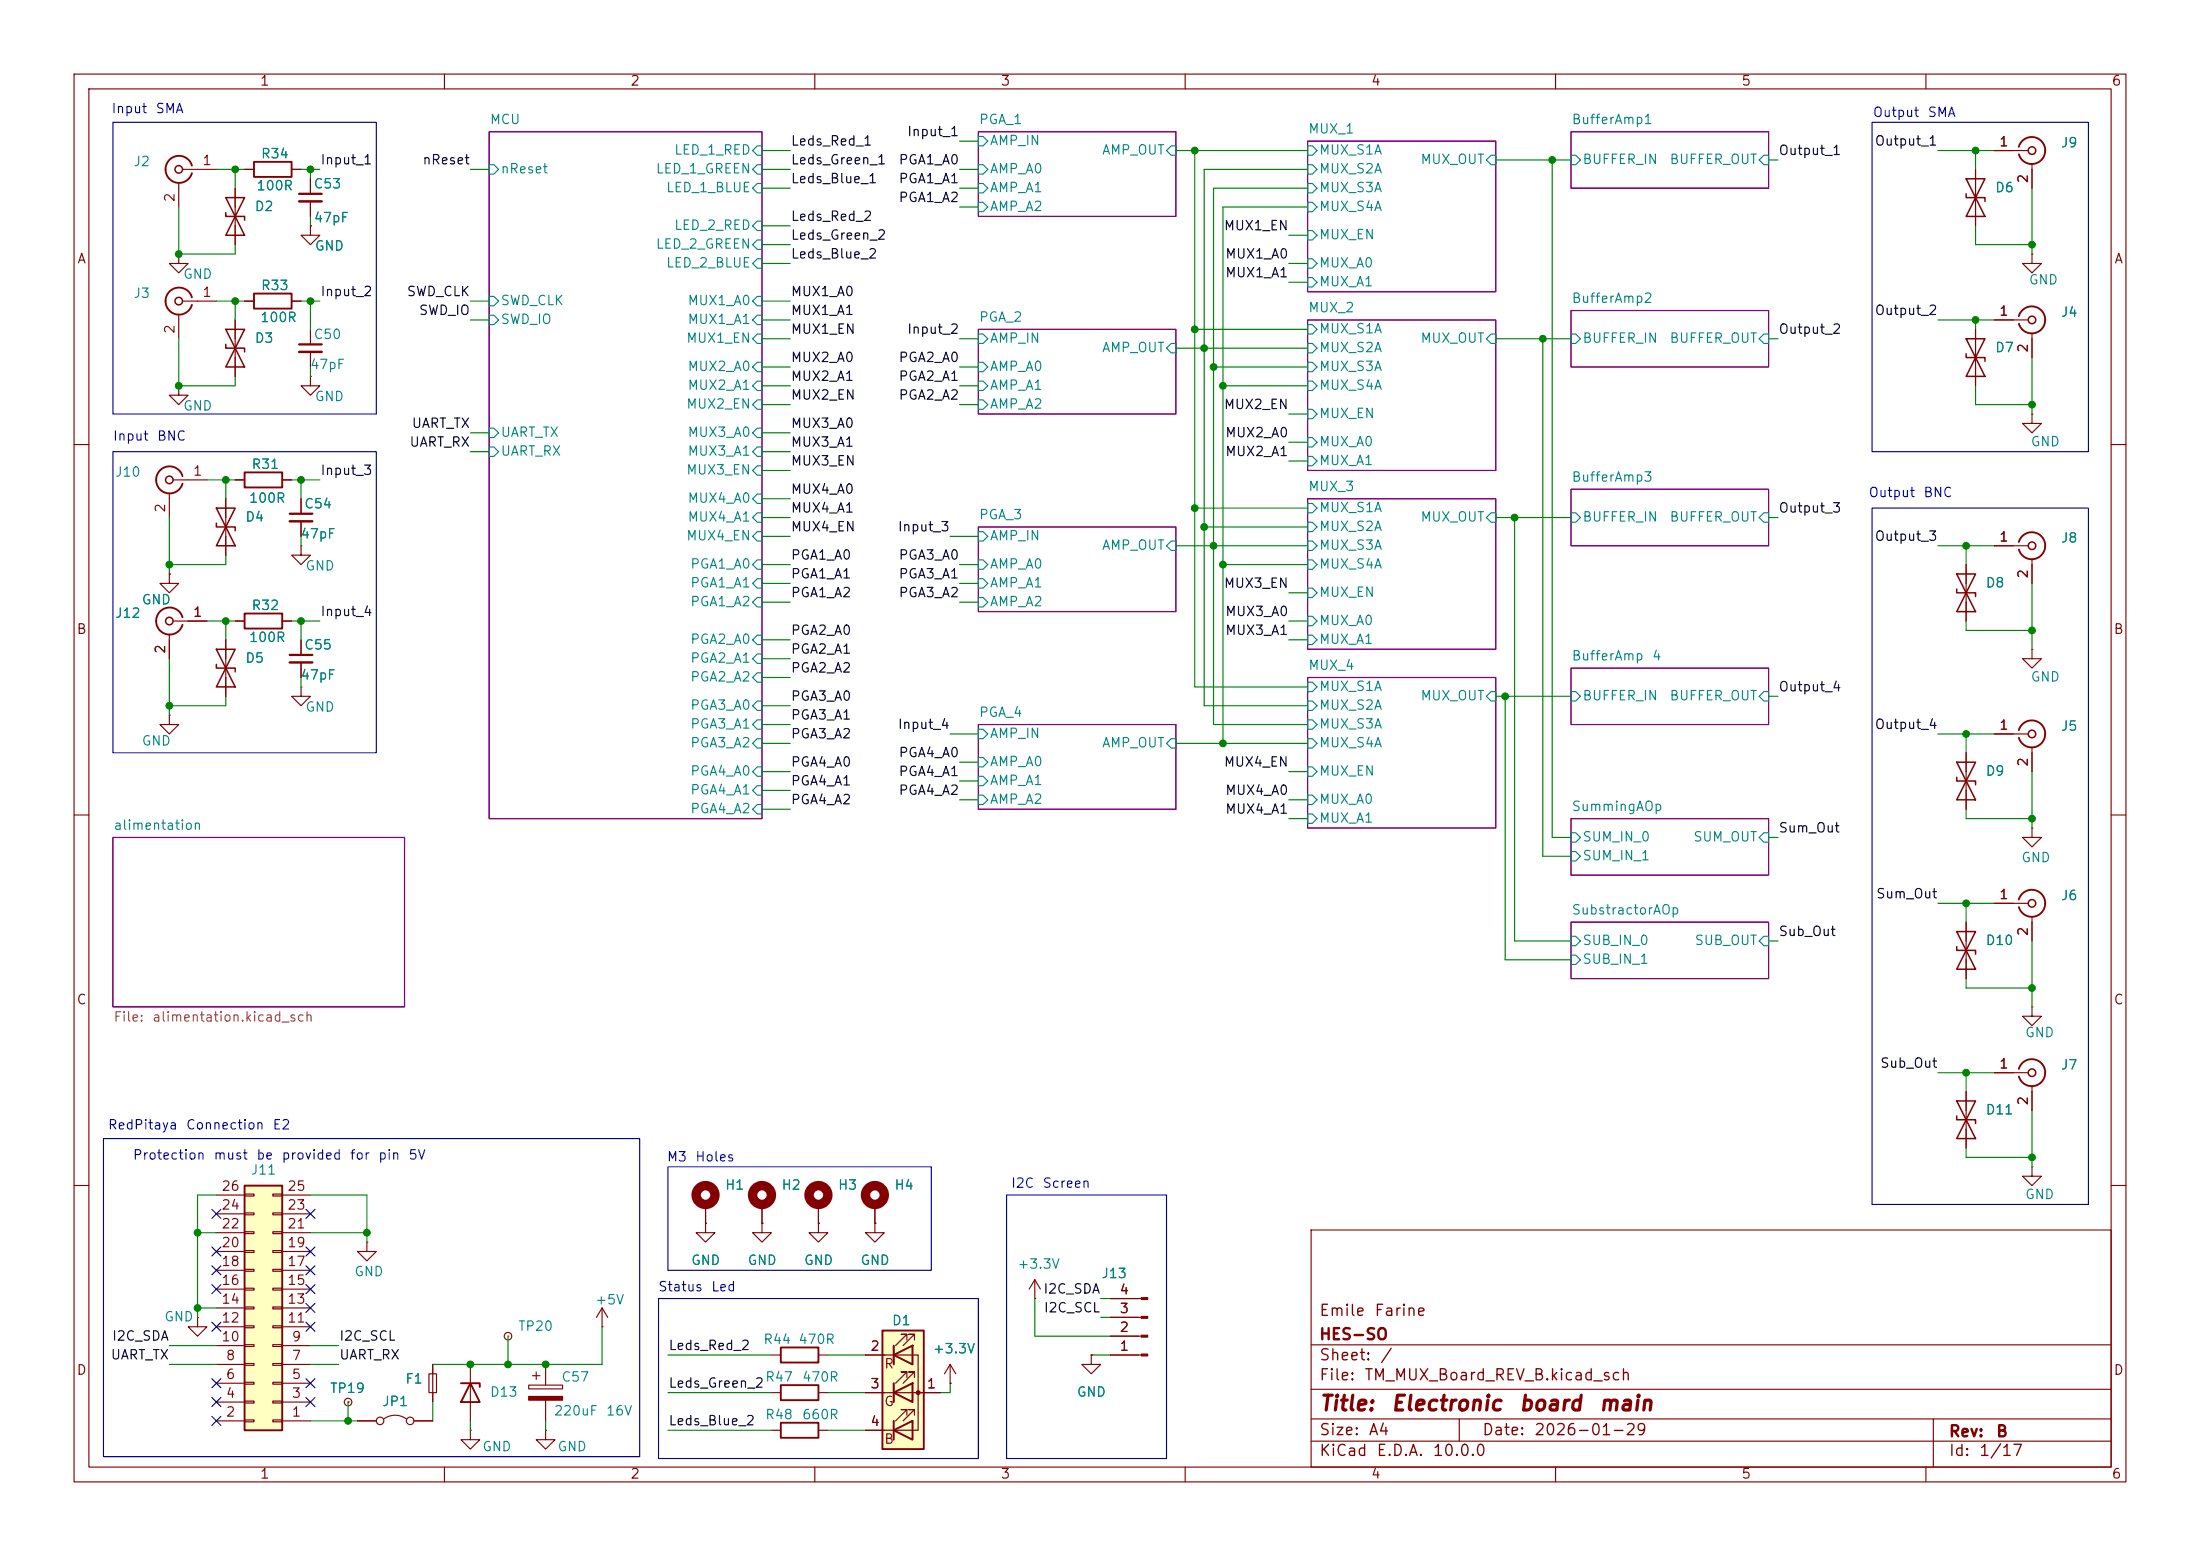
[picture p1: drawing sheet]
<svg xmlns="http://www.w3.org/2000/svg" width="297mm" height="210mm" viewBox="0 0 297 210" stroke-linecap="round" stroke-linejoin="round" font-family="sans-serif">
<g fill="none" stroke="#840000" stroke-width=".15">
<path d="M10 10h277v190h-277zM12 12h273v186h-273zM60 10v2M110 10v2M160 10v2M210 10v2M260 10v2M266.7 44.5v7.6M274.3 55.9v1.3h1.3l-1.3 1.2-1.3-1.2h1.3M274.3 55.9h.1M10 60h2M265.4 76.2v7.6"/>
<path d="M269.2 73.7h4.6M274.3 75.4v3.3M285 60h2M269.2 99.1h4.6M274.3 87.6v1.3h1.3l-1.3 1.3-1.3-1.3h1.3M274.3 87.6h.1M10 110h2M265.4 101.6v7.6M274.3 111.8v1.2h1.3l-1.3 1.3-1.3-1.3h1.3M274.3 111.8h.1M274.3 100.8v3.3M285 110h2"/>
<path d="M265.4 124.5v7.6M269.2 121.9h4.6M274.3 135.9v1.3h1.3l-1.3 1.2-1.3-1.2h1.3M274.3 135.9h.1M274.3 123.7v3.3M265.4 147.3v7.6M269.2 144.8h4.6M274.3 157.5v1.3h1.3l-1.3 1.2-1.3-1.2h1.3M274.3 157.5h.1M274.3 146.6v3.3M10 160h2M26.7 177.8v1.3h1.2l-1.2 1.2-1.3-1.2h1.3"/>
<path d="M26.7 177.8h.1M102.9 162.6v2.5M110.5 165.1v1.3h1.3l-1.3 1.2-1.3-1.2h1.3M110.5 165.1h.1M139.7 175.3h.1M139.7 172.7l-.8 1.3M139.7 172.7l.8 1.3M139.7 172.7v2.6M177 166h108v32h-108zM285 160h2M48.3 191.8h2.5M51.8 191.5a2.54 2.54 0 0 1 3.1 0"/>
<path d="M55.9 191.8h2.5M60 198v2M68.6 180.3h.1M73.7 193v1.3h1.2l-1.2 1.3-1.3-1.3h1.3M73.7 193h.1M104.1 193h1.3M110 198v2M110.5 193h1.3M128.3 186.7h.1M128.3 184.2l-.8 1.2M128.3 184.2l.7 1.2M128.3 184.2v2.5"/>
<path d="M160 198v2M177 194.5h108M177 191.5h108M177 187.5h108M177 181.5h108M197 191.5v3M210 198v2M260 198v2M261 191.5v6.5"/>
<circle cx="51.3" cy="191.8" r=".51"/>
<circle cx="55.4" cy="191.8" r=".51"/>
<circle cx="68.6" cy="180.3" r=".51"/>
</g>
<g fill="none" stroke="#840084" stroke-width=".15">
<path d="M66 17.8h36.9v92.7h-36.9zM132.1 17.8h26.6v11.4h-26.6zM176.5 19.1h25.4v20.3h-25.4zM212.1 17.8h26.7v7.6h-26.7zM132.1 44.5h26.6v11.4h-26.6zM176.5 43.2h25.4v20.3h-25.4zM212.1 41.9h26.7v7.6h-26.7zM132.1 71.1h26.6v11.5h-26.6zM176.5 67.3h25.4v20.3h-25.4zM212.1 66h26.7v7.7h-26.7zM132.1 97.8h26.6v11.4h-26.6zM176.5 91.4h25.4v20.4h-25.4z"/>
<path d="M212.1 90.2h26.7v7.6h-26.7zM15.2 113h39.4v22.9h-39.4zM212.1 110.5h26.7v7.6h-26.7zM212.1 124.5h26.7v7.6h-26.7z"/>
</g>
<g fill="none" stroke="#008484" stroke-width=".15">
<path d="M102.2 19.7h.7v1.3h-.7l-.6-.7zM132.1 18.4h.6l.6 .7-.6 .6h-.6zM158.1 19.7h.6v1.3h-.6l-.6-.7zM176.5 19.7h.7l.6 .6-.6 .7h-.7zM66 22.2h.7l.6 .7-.6 .6h-.7zM101.6 30.5l.6-.7h.7v1.3h-.7zM101.6 35.6l.6-.7h.7v1.3h-.7zM101.6 25.4l.6-.6h.7v1.2h-.7zM102.2 22.2h.7v1.3h-.7l-.6-.6zM102.2 32.4h.7v1.3h-.7l-.6-.7zM132.1 22.2h.6l.6 .7-.6 .6h-.6zM132.1 24.8h.6l.6 .6-.6 .6h-.6z"/>
<path d="M132.1 27.3h.6l.6 .6-.6 .7h-.6zM176.5 34.9h.7l.6 .7-.6 .6h-.7zM176.5 37.5h.7l.6 .6-.6 .6h-.7zM176.5 31.1h.7l.6 .7-.6 .6h-.7zM176.5 22.2h.7l.6 .7-.6 .6h-.7zM176.5 24.8h.7l.6 .6-.6 .6h-.7zM176.5 27.3h.7l.6 .6-.6 .7h-.7zM201.3 21h.6v1.2h-.6l-.6-.6zM212.1 21h.6l.7 .6-.7 .6h-.6zM238.1 21h.7v1.2h-.7l-.6-.6zM66 40h.7l.6 .6-.6 .7h-.7zM66 42.5h.7l.6 .7-.6 .6h-.7z"/>
<path d="M66 57.8h.7l.6 .6-.6 .7h-.7zM101.6 40.6l.6-.6h.7v1.3h-.7zM101.6 58.4l.6-.6h.7v1.3h-.7zM102.2 42.5h.7v1.3h-.7l-.6-.6zM102.2 45.1h.7v1.3h-.7l-.6-.7zM102.2 48.9h.7v1.3h-.7l-.6-.7zM102.2 51.4h.7v1.3h-.7l-.6-.6zM102.2 54h.7v1.2h-.7l-.6-.6zM132.1 48.9h.6l.6 .6-.6 .7h-.6zM132.1 51.4h.6l.6 .7-.6 .6h-.6zM132.1 54h.6l.6 .6-.6 .6h-.6zM132.1 45.1h.6l.6 .6-.6 .7h-.6z"/>
<path d="M157.5 47l.6-.6h.6v1.2h-.6zM176.5 59.1h.7l.6 .6-.6 .6h-.7zM176.5 55.2h.7l.6 .7-.6 .6h-.7zM176.5 43.8h.7l.6 .7-.6 .6h-.7zM176.5 46.4h.7l.6 .6-.6 .6h-.7zM176.5 48.9h.7l.6 .6-.6 .7h-.7zM176.5 51.4h.7l.6 .7-.6 .6h-.7zM201.3 45.1h.6v1.3h-.6l-.6-.7zM212.1 45.1h.6l.7 .6-.7 .7h-.6zM238.1 45.1h.7v1.3h-.7l-.6-.7zM66 60.3h.7l.6 .7-.6 .6h-.7zM101.6 69.9l.6-.7h.7v1.3h-.7z"/>
<path d="M101.6 76.2l.6-.6h.7v1.2h-.7zM102.2 60.3h.7v1.3h-.7l-.6-.6zM102.2 62.9h.7v1.2h-.7l-.6-.6zM102.2 66.7h.7v1.2h-.7l-.6-.6zM102.2 71.8h.7v1.2h-.7l-.6-.6zM102.2 78.1h.7v1.3h-.7l-.6-.7zM132.1 75.6h.6l.6 .6-.6 .6h-.6zM132.1 78.1h.6l.6 .6-.6 .7h-.6zM132.1 71.8h.6l.6 .6-.6 .6h-.6zM157.5 73.7l.6-.7h.6v1.3h-.6zM176.5 79.4h.7l.6 .6-.6 .6h-.7zM176.5 67.9h.7l.6 .7-.6 .6h-.7z"/>
<path d="M176.5 70.5h.7l.6 .6-.6 .7h-.7zM176.5 73h.7l.6 .7-.6 .6h-.7zM176.5 75.6h.7l.6 .6-.6 .6h-.7zM176.5 61.6h.7l.6 .6-.6 .7h-.7zM201.3 69.2h.6v1.3h-.6l-.6-.6zM212.1 69.2h.6l.7 .7-.7 .6h-.6zM238.1 69.2h.7v1.3h-.7l-.6-.6zM101.6 81.3l.6-.7h.7v1.3h-.7zM101.6 86.4l.6-.7h.7v1.3h-.7zM102.2 88.3h.7v1.2h-.7l-.6-.6zM102.2 90.8h.7v1.3h-.7l-.6-.7zM102.2 94.6h.7v1.3h-.7l-.6-.6z"/>
<path d="M102.2 97.2h.7v1.2h-.7l-.6-.6zM102.2 99.7h.7v1.3h-.7l-.6-.7zM132.1 98.4h.6l.6 .7-.6 .6h-.6zM132.1 80.6h.6l.6 .7-.6 .6h-.6zM176.5 92.1h.7l.6 .6-.6 .6h-.7zM176.5 94.6h.7l.6 .7-.6 .6h-.7zM176.5 97.2h.7l.6 .6-.6 .6h-.7zM176.5 99.7h.7l.6 .6-.6 .7h-.7zM176.5 83.2h.7l.6 .6-.6 .7h-.7zM176.5 85.7h.7l.6 .7-.6 .6h-.7zM201.3 93.3h.6v1.3h-.6l-.6-.6zM212.1 93.3h.6l.7 .7-.7 .6h-.6z"/>
<path d="M238.1 93.3h.7v1.3h-.7l-.6-.6zM101.6 104.1l.6-.6h.7v1.3h-.7zM102.2 106h.7v1.3h-.7l-.6-.6zM102.2 108.6h.7v1.3h-.7l-.6-.7zM132.1 102.2h.6l.6 .7-.6 .6h-.6zM132.1 104.8h.6l.6 .6-.6 .6h-.6zM132.1 107.3h.6l.6 .7-.6 .6h-.6zM157.5 100.3l.6-.6h.6v1.3h-.6zM176.5 107.3h.7l.6 .7-.6 .6h-.7zM176.5 109.9h.7l.6 .6-.6 .6h-.7zM176.5 103.5h.7l.6 .6-.6 .7h-.7zM212.1 112.4h.6l.7 .6-.7 .7h-.6z"/>
<path d="M212.1 114.9h.6l.7 .7-.7 .6h-.6zM238.1 112.4h.7v1.3h-.7l-.6-.7zM212.1 126.4h.6l.7 .6-.7 .6h-.6zM212.1 128.9h.6l.7 .6-.7 .7h-.6zM238.1 126.4h.7v1.2h-.7l-.6-.6z"/>
</g>
<g fill="none" stroke="#840000" stroke-width=".2">
<path d="M265.4 47.8v.5h2.6v.5M265.4 45.7h2.6l-1.3 2.6zM266.7 48.3l1.3 2.5h-2.6zM264.2 79.5v.5h2.5v.5M264.2 77.5h2.5l-1.3 2.5zM265.4 80l1.3 2.6h-2.5zM264.2 104.9v.5h2.5v.5M264.2 102.9h2.5l-1.3 2.5zM265.4 105.4l1.3 2.6h-2.5zM264.2 127.8v.5h2.5v.5M264.2 125.7h2.5l-1.3 2.6zM265.4 128.3l1.3 2.5h-2.5z"/>
<path d="M264.2 150.6v.5h2.5v.5M264.2 148.6h2.5l-1.3 2.5zM265.4 151.1l1.3 2.6h-2.5z"/>
<circle cx="274.3" cy="73.7" r=".51"/>
<circle cx="274.3" cy="99.1" r=".51"/>
<circle cx="274.3" cy="121.9" r=".51"/>
<circle cx="274.3" cy="144.8" r=".51"/>
</g>
<circle cx="102.9" cy="161.3" r="1.27" fill="none" stroke="#840000" stroke-width="1.3"/>
<path d="M272.5 73.2a1.81 1.81 0 0 1 2.8-1 1.81 1.81 0 0 1 .1 2.9 1.81 1.81 0 0 1-2.8-.9M272.5 98.6a1.81 1.81 0 0 1 2.8-1 1.81 1.81 0 0 1 .1 2.9 1.81 1.81 0 0 1-2.8-.9M272.5 121.4a1.81 1.81 0 0 1 2.8-1 1.81 1.81 0 0 1 .1 3 1.81 1.81 0 0 1-2.8-1M272.5 144.3a1.81 1.81 0 0 1 2.8-1 1.81 1.81 0 0 1 .1 2.9 1.81 1.81 0 0 1-2.8-.9M105.4 192h5.1v2.1h-5.1z" fill="none" stroke="#840000" stroke-width=".25"/>
<path d="M119.1 179.6h5.6v16h-5.6z" fill="#ffffc2"/>
<g fill="none" stroke="#840000" stroke-width=".25">
<path d="M272.5 19.8a1.81 1.81 0 0 1 2.8-1 1.81 1.81 0 0 1 .1 3 1.81 1.81 0 0 1-2.8-1M25.9 22.4a1.81 1.81 0 0 0-2.8-1 1.81 1.81 0 0 0 0 2.9 1.81 1.81 0 0 0 2.8-.9M34.3 21.8h5.1v2.1h-5.1zM34.3 39.6h5.1v2.1h-5.1zM25.9 40.1a1.81 1.81 0 0 0-2.8-.9 1.81 1.81 0 0 0 0 2.9 1.81 1.81 0 0 0 2.8-1M272.5 42.7a1.81 1.81 0 0 1 2.8-1 1.81 1.81 0 0 1 .1 2.9 1.81 1.81 0 0 1-2.8-.9M24.6 64.3a1.81 1.81 0 0 0-2.8-1 1.81 1.81 0 0 0 0 2.9 1.81 1.81 0 0 0 2.8-.9M119.1 179.6h5.6v16h-5.6zM62.2 186.7h2.6v.5M63.5 186.7l1.3 2.5h-2.6zM105.4 186.9h5.1v2.1h-5.1zM105.4 181.9h5.1v2h-5.1z"/>
<path d="M120.6 182.9l2.6-1.3v2.6zM120.6 188l2.6-1.3v2.5zM120.6 193l2.6-1.2v2.5zM120.6 181.6v2.6M120.6 186.7v2.5M120.6 191.8v2.5"/>
</g>
<g fill="none" stroke="#840000" stroke-width=".15">
<path d="M24.1 34.3v1.3h-1.2l1.2 1.2 1.3-1.2h-1.3M24.1 34.3h.1M24.1 24.6v3.3M24.6 22.9h4.6M31.7 25.4v7.6M33 22.9h1.3M39.4 22.9h1.2M41.9 30.5v1.3h-1.3l1.3 1.2 1.3-1.2h-1.3M41.9 30.5h.1M266.7 22.9v7.6M269.2 20.3h4.6M274.3 34.3v1.3h1.3l-1.3 1.2-1.3-1.2h1.3"/>
<path d="M274.3 34.3h.1M274.3 22.1v3.3M24.1 52.1v1.2h-1.2l1.2 1.3 1.3-1.3h-1.3M24.1 52.1h.1M24.1 42.4v3.3M24.6 40.6h4.6M31.7 43.2v7.6M33 40.6h1.3M39.4 40.6h1.2M41.9 50.8v1.3h-1.3l1.3 1.2 1.3-1.2h-1.3M41.9 50.8h.1M41.9 44.5v2"/>
<path d="M41.9 47.5v2M269.2 43.2h4.6M274.3 45v3.3M22.9 66.5v3.4M23.4 64.8h4.5M30.5 67.3v7.6M49.5 167.6v1.3h1.3l-1.3 1.3-1.2-1.3h1.2M49.5 167.6h.1M81.3 179.1h.1M81.3 176.5l-.8 1.3M81.3 176.5l.7 1.3M81.3 176.5v2.6"/>
<path d="M95.2 165.1v1.3h1.3l-1.3 1.2-1.2-1.2h1.2M95.2 165.1h.1M95.2 162.6v2.5M102.9 165.1v1.3h1.2l-1.2 1.2-1.3-1.2h1.3M102.9 165.1h.1M110.5 162.6v2.5M118.1 165.1v1.3h1.3l-1.3 1.2-1.3-1.2h1.3M118.1 165.1h.1M118.1 162.6v2.5M149.9 177.8h4.2M149.9 175.3h4.2M47 189.2h.1"/>
<path d="M57.9 185.4h1v2.6h-1zM58.4 184.2v5M63.5 193v1.3h1.3l-1.3 1.3-1.3-1.3h1.3M63.5 193h.1M63.5 184.2v7.6M71.4 186.9h4.5v.6h-4.5zM71.9 185.7h1M72.4 185.2v1M73.7 184.2v2.7M73.7 189v2.8M104.1 182.9h1.3M104.1 188h1.3"/>
<path d="M110.5 182.9h1.3M110.5 188h1.3M116.8 182.9h7.2v10.1h-7.2M116.8 188h10.2M120.6 181.6v2.6M120.6 186.7v2.5M122.4 180.8v-.7h-.7h.7l-1.5 1.5M122.4 185.9v-.7h-.7h.7l-1.5 1.5M122.4 191v-.8h-.7h.7l-1.5 1.6M123.2 181.6h.1M123.2 181.6v2.6zM123.2 186.7h.1"/>
<path d="M123.2 186.7v2.5zM123.4 180.8v-.7h-.7h.7l-1.5 1.5M123.4 185.9v-.7h-.7h.7l-1.5 1.5M123.4 191v-.8h-.7h.7l-1.5 1.6M147.3 182.9v1.3h1.3l-1.3 1.2-1.3-1.2h1.3M147.3 182.9h.1M149.9 182.9h4.2M149.9 180.3h4.2"/>
<circle cx="47" cy="189.2" r=".51"/>
</g>
<g fill="#840000" stroke="#840000" stroke-width=".15">
<path d="M154.1 182.8h.8v.2h-.8z"/>
<path d="M154.1 180.2h.8v.3h-.8z"/>
<path d="M154.1 177.7h.8v.2h-.8z"/>
<path d="M154.1 175.1h.8v.3h-.8z"/>
<path d="M71.4 188.5h4.5v.5h-4.5z"/>
<circle cx="124" cy="188" r=".25"/>
</g>
<g fill="none" stroke="#840000" stroke-width="1.3">
<circle cx="95.2" cy="161.3" r="1.27"/>
<circle cx="110.5" cy="161.3" r="1.27"/>
<circle cx="118.1" cy="161.3" r="1.27"/>
</g>
<g fill="none" stroke="#840000" stroke-width=".2">
<path d="M30.5 28.7v.5h2.5v.5M30.5 26.7h2.5l-1.3 2.5zM31.7 29.2l1.3 2.6h-2.5zM265.4 26.2v.5h2.6v.5M265.4 24.1h2.6l-1.3 2.6zM266.7 26.7l1.3 2.5h-2.6zM30.5 46.5v.5h2.5v.5M30.5 44.5h2.5l-1.3 2.5zM31.7 47l1.3 2.5h-2.5zM29.2 70.6v.5h2.5v.5M29.2 68.6h2.5l-1.2 2.5zM30.5 71.1l1.2 2.6h-2.5z"/>
<circle cx="24.1" cy="22.9" r=".51"/>
<circle cx="274.3" cy="20.3" r=".51"/>
<circle cx="24.1" cy="40.6" r=".51"/>
<circle cx="274.3" cy="43.2" r=".51"/>
<circle cx="22.9" cy="64.8" r=".51"/>
</g>
<path d="M40.4 46.5h3" fill="none" stroke="#840000" stroke-width=".3"/>
<path d="M40.4 47.5h3" fill="none" stroke="#840000" stroke-width=".33"/>
<path d="M33 160h5.1v33h-5.1z" fill="#ffffc2"/>
<path d="M33 63.8h5.1v2h-5.1zM24.6 83.3a1.81 1.81 0 0 0-2.8-1 1.81 1.81 0 0 0 0 3 1.81 1.81 0 0 0 2.8-1M33 82.8h5.1v2h-5.1zM33 160h5.1v33h-5.1z" fill="none" stroke="#840000" stroke-width=".25"/>
<g fill="none" stroke="#840000" stroke-width=".15">
<path d="M31.7 25.4v2.5M31.7 30.5v2.5M33 22.9h1.3M39.4 22.9h1.2M41.9 30.5h.1M41.9 24.1v2.1M41.9 27.2v2M266.7 22.9v2.5M266.7 27.9v2.6M269.2 20.3h2.6M274.3 22.9v2.5M31.7 43.2v2.5"/>
<path d="M31.7 48.3v2.5M33 40.6h1.3M39.4 40.6h1.2M266.7 44.5v2.5M266.7 49.5v2.6M269.2 43.2h2.6M274.3 45.7v2.6M22.9 77.5v1.2h-1.3l1.3 1.3 1.2-1.3h-1.2M22.9 77.5h.1M30.5 67.3v2.6M30.5 72.4v2.5M31.7 64.8h1.3"/>
<path d="M38.1 64.8h1.3M40.6 73.7v1.2h-1.2l1.2 1.3 1.3-1.3h-1.3M40.6 73.7h.1M40.6 67.3v2M40.6 70.4v2M265.4 76.2v2.5M269.2 73.7h2.6M274.3 76.2v2.5M22.9 96.5v1.3h-1.3l1.3 1.3 1.2-1.3h-1.2M22.9 96.5h.1M22.9 85.6v3.3M23.4 83.8h4.5"/>
<path d="M30.5 86.4v7.6M31.7 83.8h1.3M38.1 83.8h1.3M40.6 92.7v1.3h-1.2l1.2 1.3 1.3-1.3h-1.3M40.6 92.7h.1M40.6 86.4v2M40.6 89.4v2M265.4 81.3v2.5M269.2 99.1h2.6M265.4 101.6v2.5M265.4 106.7v2.5M274.3 101.6v2.5"/>
<path d="M265.4 124.5v2.5M265.4 129.5v2.6M269.2 121.9h2.6M274.3 124.5v2.5M265.4 147.3v2.6M265.4 152.4v2.5M269.2 144.8h2.6M274.3 147.3v2.6M29.2 179.1h3.8M29.2 176.5h3.8M29.2 174h3.8M29.2 171.5h3.8"/>
<path d="M29.2 168.9h3.8M29.2 166.4h3.8M29.2 163.8h3.8M29.2 161.3h3.8M33 178.9h1.3v.3h-1.3zM33 176.4h1.3v.3h-1.3zM33 173.9h1.3v.2h-1.3zM33 171.3h1.3v.3h-1.3zM33 168.8h1.3v.2h-1.3zM33 166.2h1.3v.3h-1.3zM33 163.7h1.3v.3h-1.3zM33 161.2h1.3v.2h-1.3z"/>
<path d="M36.8 178.9h1.3v.3h-1.3zM36.8 176.4h1.3v.3h-1.3zM36.8 173.9h1.3v.2h-1.3zM36.8 171.3h1.3v.3h-1.3zM36.8 168.8h1.3v.2h-1.3zM36.8 166.2h1.3v.3h-1.3zM36.8 163.7h1.3v.3h-1.3zM36.8 161.2h1.3v.2h-1.3zM38.1 179.1h3.8M38.1 176.5h3.8M38.1 174h3.8M38.1 171.5h3.8"/>
<path d="M38.1 168.9h3.8M38.1 166.4h3.8M38.1 163.8h3.8M38.1 161.3h3.8M95.2 165.1h.1M95.2 162.6v2.5M102.9 165.1h.1M102.9 162.6v2.5M110.5 165.1h.1M110.5 162.6v2.5M118.1 165.1h.1M118.1 162.6v2.5"/>
<path d="M149.9 177.8h3.8M149.9 175.3h3.8M29.2 191.8h3.8M29.2 189.2h3.8M29.2 186.7h3.8M29.2 184.2h3.8M29.2 181.6h3.8M33 191.6h1.3v.3h-1.3zM33 189.1h1.3v.3h-1.3zM33 186.6h1.3v.2h-1.3zM33 184h1.3v.3h-1.3zM33 181.5h1.3v.2h-1.3z"/>
<path d="M36.8 191.6h1.3v.3h-1.3zM36.8 189.1h1.3v.3h-1.3zM36.8 186.6h1.3v.2h-1.3zM36.8 184h1.3v.3h-1.3zM36.8 181.5h1.3v.2h-1.3zM38.1 191.8h3.8M38.1 189.2h3.8M38.1 186.7h3.8M38.1 184.2h3.8M38.1 181.6h3.8M47 189.2h.1M48.3 191.8h2.5"/>
<path d="M55.9 191.8h2.5M58.4 184.2v1.2M58.4 188v1.2M116.8 188h2.6M116.8 182.9h2.6M116.8 193h2.6M124.5 188h2.5M128.3 186.7h.1M147.3 182.9h.1M149.9 182.9h3.8M149.9 180.3h3.8"/>
</g>
<path d="M40.4 26.2h3M39.1 69.3h3.1M39.1 88.4h3.1" fill="none" stroke="#840000" stroke-width=".3"/>
<path d="M40.4 27.2h3M39.1 70.4h3.1M39.1 89.4h3.1" fill="none" stroke="#840000" stroke-width=".33"/>
<g fill="none" stroke="#840000" stroke-width=".2">
<path d="M29.2 89.7v.5h2.5v.5M29.2 87.6h2.5l-1.2 2.6zM30.5 90.2l1.2 2.5h-2.5z"/>
<circle cx="22.9" cy="83.8" r=".51"/>
</g>
<g fill="none" stroke="#008400" stroke-width=".15">
<path d="M129.5 19.1h2.6M24.1 27.9v6.4h7.6v-1.3M29.2 22.9h3.8M31.7 22.9v2.5M40.6 22.9h2.6M41.9 22.9v1.2M41.9 29.2v1.3M63.5 22.9h2.5M102.9 35.6h3.8M102.9 20.3h3.8M102.9 22.9h3.8M102.9 30.5h3.8"/>
<path d="M102.9 25.4h3.8M102.9 33h3.8M129.5 22.9h2.6M129.5 25.4h2.6M129.5 27.9h2.6M158.7 20.3h17.8M161.3 20.3v72.4h15.2M174 38.1h2.5M174 35.6h2.5M174 31.8h2.5M176.5 27.9h-11.4v72.4M176.5 25.4h-12.7v72.4h12.7"/>
<path d="M176.5 22.9h-13.9v72.4h13.9M201.9 21.6h10.2M209.5 21.6v91.4h2.6M238.8 21.6h1.2M261.6 20.3h7.6M266.7 20.3v2.6M266.7 30.5v2.5h7.6M274.3 25.4v8.9M24.1 45.7v6.4h7.6v-1.3M29.2 40.6h3.8M31.7 40.6v2.6M40.6 40.6h2.6"/>
<path d="M41.9 40.6v3.9M41.9 49.5v1.3M63.5 40.6h2.5M63.5 43.2h2.5M63.5 58.4h2.5M102.9 49.5h3.8M102.9 52.1h3.8M102.9 40.6h3.8M102.9 43.2h3.8M102.9 45.7h3.8M102.9 58.4h3.8M102.9 54.6h3.8"/>
<path d="M129.5 49.5h2.6M129.5 52.1h2.6M129.5 45.7h2.6M129.5 54.6h2.6M158.7 47h17.8M161.3 44.5h15.2M163.8 49.5h12.7M165.1 52.1h11.4M174 55.9h2.5M174 59.7h2.5M201.9 45.7h10.2M208.3 45.7v69.9h3.8"/>
<path d="M238.8 45.7h1.2M261.6 43.2h7.6M266.7 43.2v1.3M266.7 52.1v2.5h7.6M274.3 48.3v7.6M22.9 69.9v7.6M27.9 64.8h3.8M30.5 64.8v2.5M30.5 74.9v1.3h-7.6M39.4 64.8h3.8M40.6 64.8v2.5M40.6 72.4v1.3"/>
<path d="M63.5 61h2.5M102.9 69.9h3.8M102.9 78.7h3.8M102.9 61h3.8M102.9 67.3h3.8M102.9 76.2h3.8M102.9 72.4h3.8M102.9 63.5h3.8M128.3 72.4h3.8M129.5 78.7h2.6M129.5 76.2h2.6M158.7 73.7h17.8"/>
<path d="M161.3 68.6h15.2M162.6 71.1h13.9M165.1 76.2h11.4M174 62.2h2.5M201.9 69.9h10.2M204.5 69.9v57.1h7.6M238.8 69.9h1.2M261.6 73.7h7.6M265.4 73.7v2.5M274.3 78.7v8.9M22.9 88.9v7.6M27.9 83.8h3.8"/>
<path d="M30.5 94v1.3h-7.6M30.5 83.8v2.6M39.4 83.8h3.8M40.6 83.8v2.6M40.6 91.4v1.3M102.9 95.3h3.8M102.9 81.3h3.8M102.9 86.4h3.8M102.9 97.8h3.8M102.9 91.4h3.8M102.9 88.9h3.8M128.3 99.1h3.8"/>
<path d="M129.5 81.3h2.6M174 83.8h2.5M174 86.4h2.5M174 80h2.5M201.9 94h10.2M203.2 94v35.5h8.9M238.8 94h1.2M261.6 99.1h7.6M265.4 83.8v1.3h8.9M265.4 99.1v2.5M102.9 100.3h3.8M102.9 104.1h3.8"/>
<path d="M102.9 109.2h3.8M102.9 106.7h3.8M129.5 102.9h2.6M129.5 108h2.6M129.5 105.4h2.6M158.7 100.3h17.8M174 110.5h2.5M174 104.1h2.5M174 108h2.5M238.8 113h1.2M265.4 109.2v1.3h8.9M274.3 104.1v7.7"/>
<path d="M238.8 127h1.2M261.6 121.9h7.6M265.4 121.9v2.6M265.4 132.1v1.3h8.9M274.3 127v8.9M261.6 144.8h7.6M265.4 144.8v2.5M265.4 154.9v1.3h8.9M274.3 149.9v7.6M26.7 166.4h2.5M26.7 176.5h2.5M29.2 161.3h-2.5v16.5"/>
<path d="M41.9 166.4h7.6M41.9 161.3h7.6v6.3M81.3 179.1v5.1h-22.9M139.7 175.3v5h10.2M148.6 177.8h1.3M148.6 175.3h1.3M22.9 181.6h6.3M22.9 184.2h6.3M41.9 181.6h3.8M41.9 184.2h3.8M41.9 191.8h6.4M47 189.2v2.6"/>
<path d="M58.4 189.2v2.6M63.5 191.8v1.2M68.6 180.3v3.9M73.7 191.8v1.2M90.2 193h13.9M90.2 188h13.9M90.2 182.9h13.9M111.8 193h5M111.8 188h5M111.8 182.9h5M128.3 186.7v1.3h-1.3M147.3 182.9h2.6"/>
</g>
<g fill="none" stroke="#000084" stroke-width=".15">
<path d="M28.6 163.2l1.2 1.2M28.6 170.8l1.2 1.3M28.6 178.5l1.2 1.2M28.6 168.3l1.2 1.2M28.6 173.4l1.2 1.2M29.8 163.2l-1.2 1.2M29.8 170.8l-1.2 1.3M29.8 178.5l-1.2 1.2M29.8 168.3l-1.2 1.2M29.8 173.4l-1.2 1.2M41.3 178.5l1.2 1.2M41.3 168.3l1.2 1.2"/>
<path d="M41.3 173.4l1.2 1.2M41.3 170.8l1.2 1.3M41.3 175.9l1.2 1.2M41.3 163.2l1.2 1.2M42.5 173.4l-1.2 1.2M42.5 178.5l-1.2 1.2M42.5 168.3l-1.2 1.2M42.5 170.8l-1.2 1.3M42.5 175.9l-1.2 1.2M42.5 163.2l-1.2 1.2M28.6 186.1l1.2 1.2M28.6 188.6l1.2 1.2"/>
<path d="M28.6 191.2l1.2 1.2M29.8 186.1l-1.2 1.2M29.8 191.2l-1.2 1.2M29.8 188.6l-1.2 1.2M41.3 186.1l1.2 1.2M41.3 188.6l1.2 1.2M42.5 186.1l-1.2 1.2M42.5 188.6l-1.2 1.2"/>
</g>
<path d="M15.2 16.5h35.6v39.4h-35.6zM252.7 16.5h29.2v44.5h-29.2zM15.2 61h35.6v40.6h-35.6zM252.7 68.6h29.2v94h-29.2zM14 153.7h72.4v42.9h-72.4zM90.2 157.5h35.5v14h-35.5zM88.9 175.3h43.2v21.6h-43.2zM135.9 161.3h21.6v35.6h-21.6z" fill="none" stroke="#0000c2" stroke-width=".15"/>
<g fill="#008400" stroke="#008400" stroke-width=".14">
<circle cx="274.3" cy="110.5" r=".46"/>
<circle cx="274.3" cy="156.2" r=".46"/>
<circle cx="265.4" cy="121.9" r=".46"/>
<circle cx="265.4" cy="144.8" r=".46"/>
<circle cx="274.3" cy="133.4" r=".46"/>
<circle cx="274.3" cy="85.1" r=".46"/>
<circle cx="274.3" cy="33" r=".46"/>
<circle cx="266.7" cy="20.3" r=".46"/>
<circle cx="208.3" cy="45.7" r=".46"/>
<circle cx="209.5" cy="21.6" r=".46"/>
<circle cx="266.7" cy="43.2" r=".46"/>
<circle cx="161.3" cy="20.3" r=".46"/>
<circle cx="274.3" cy="54.6" r=".46"/>
<circle cx="162.6" cy="47" r=".46"/>
<circle cx="165.1" cy="52.1" r=".46"/>
<circle cx="163.8" cy="49.5" r=".46"/>
<circle cx="165.1" cy="76.2" r=".46"/>
<circle cx="265.4" cy="99.1" r=".46"/>
<circle cx="203.2" cy="94" r=".46"/>
<circle cx="204.5" cy="69.9" r=".46"/>
<circle cx="265.4" cy="73.7" r=".46"/>
<circle cx="161.3" cy="68.6" r=".46"/>
<circle cx="161.3" cy="44.5" r=".46"/>
<circle cx="22.9" cy="95.3" r=".46"/>
<circle cx="40.6" cy="83.8" r=".46"/>
<circle cx="26.7" cy="166.4" r=".46"/>
<circle cx="26.7" cy="176.5" r=".46"/>
<circle cx="162.6" cy="71.1" r=".46"/>
<circle cx="165.1" cy="100.3" r=".46"/>
<circle cx="163.8" cy="73.7" r=".46"/>
<circle cx="47" cy="191.8" r=".46"/>
<circle cx="49.5" cy="166.4" r=".46"/>
<circle cx="68.6" cy="184.2" r=".46"/>
<circle cx="63.5" cy="184.2" r=".46"/>
<circle cx="73.7" cy="184.2" r=".46"/>
<circle cx="24.1" cy="34.3" r=".46"/>
<circle cx="31.7" cy="22.9" r=".46"/>
<circle cx="41.9" cy="22.9" r=".46"/>
<circle cx="31.7" cy="40.6" r=".46"/>
<circle cx="24.1" cy="52.1" r=".46"/>
<circle cx="41.9" cy="40.6" r=".46"/>
<circle cx="30.5" cy="83.8" r=".46"/>
<circle cx="30.5" cy="64.8" r=".46"/>
<circle cx="22.9" cy="76.2" r=".46"/>
<circle cx="40.6" cy="64.8" r=".46"/>
</g>
<g font-size="2" fill="#840000">
<text x="178" y="190.9">Title:</text>
<text x="187.7" y="190.9">Electronic</text>
<text x="204.9" y="190.9">board</text>
<text x="215.7" y="190.9">main</text>
</g>
<g font-size="1.5" fill="#840000">
<text x="178" y="178">Emile</text>
<text x="185.4" y="178">Farine</text>
<text x="178" y="184">Sheet:</text>
<text x="178" y="181.2">HES-SO</text>
<text x="186.2" y="184">/</text>
<text x="178" y="186.7">File:</text>
<text x="184.1" y="186.7">TM_MUX_Board_REV_B.kicad_sch</text>
<text x="178" y="196.9">KiCad</text>
<text x="178" y="194.1">Size:</text>
<text x="184.7" y="194.1">A4</text>
<text x="185.7" y="196.9">E.D.A.</text>
<text x="193.3" y="196.9">10.0.0</text>
<text x="200" y="194.1">Date:</text>
<text x="207" y="194.1">2026-01-29</text>
<text x="263" y="194.3">Rev:</text>
<text x="263" y="196.9">Id:</text>
<text x="267.1" y="196.9">1/17</text>
<text x="269.4" y="194.3">B</text>
</g>
<g font-size="1.3" fill="#840000">
<text x="35" y="11.9">1</text>
<text x="85" y="11.9">2</text>
<text x="135" y="11.9">3</text>
<text x="185" y="11.9">4</text>
<text x="235" y="11.9">5</text>
<text x="285" y="11.9">6</text>
<text x="27.2" y="22.6">1</text>
<text x="269.8" y="20.1">1</text>
<text x="23.9" y="27.4" transform="rotate(-90 23.9 27.4)">2</text>
<text x="274.1" y="24.8" transform="rotate(-90 274.1 24.8)">2</text>
<text x="10.3" y="35.9">A</text>
<text x="285.3" y="35.9">A</text>
<text x="27.2" y="40.4">1</text>
<text x="23.9" y="45.2" transform="rotate(-90 23.9 45.2)">2</text>
<text x="269.8" y="42.9">1</text>
<text x="274.1" y="47.7" transform="rotate(-90 274.1 47.7)">2</text>
<text x="26" y="64.5">1</text>
<text x="22.6" y="69.3" transform="rotate(-90 22.6 69.3)">2</text>
<text x="269.8" y="73.4">1</text>
<text x="26" y="83.6">1</text>
<text x="274.1" y="78.2" transform="rotate(-90 274.1 78.2)">2</text>
<text x="10.3" y="85.9">B</text>
<text x="22.6" y="88.3" transform="rotate(-90 22.6 88.3)">2</text>
<text x="285.3" y="85.9">B</text>
<text x="269.8" y="98.8">1</text>
<text x="274.1" y="103.6" transform="rotate(-90 274.1 103.6)">2</text>
<text x="269.8" y="121.7">1</text>
<text x="274.1" y="126.4" transform="rotate(-90 274.1 126.4)">2</text>
<text x="10.3" y="135.9">C</text>
<text x="285.3" y="135.9">C</text>
<text x="269.8" y="144.5">1</text>
<text x="274.1" y="149.3" transform="rotate(-90 274.1 149.3)">2</text>
<text x="29.8" y="161">26</text>
<text x="38.7" y="161">25</text>
<text x="29.8" y="166.1">22</text>
<text x="29.8" y="163.6">24</text>
<text x="38.7" y="166.1">21</text>
<text x="38.7" y="163.6">23</text>
<text x="29.8" y="173.7">16</text>
<text x="29.8" y="171.2">18</text>
<text x="29.8" y="168.7">20</text>
<text x="38.7" y="173.7">15</text>
<text x="38.7" y="171.2">17</text>
<text x="38.7" y="168.7">19</text>
<text x="29.8" y="178.8">12</text>
<text x="29.8" y="176.3">14</text>
<text x="38.7" y="178.8">11</text>
<text x="38.7" y="176.3">13</text>
<text x="151.1" y="177.5">3</text>
<text x="151.1" y="175">4</text>
<text x="10.3" y="185.9">D</text>
<text x="29.8" y="181.4">10</text>
<text x="30.4" y="183.9">8</text>
<text x="39.3" y="183.9">7</text>
<text x="39.3" y="181.4">9</text>
<text x="117.4" y="182.6">2</text>
<text x="119.3" y="185">R</text>
<text x="151.1" y="182.6">1</text>
<text x="151.1" y="180.1">2</text>
<text x="285.3" y="185.9">D</text>
<text x="30.4" y="191.5">2</text>
<text x="30.4" y="189">4</text>
<text x="30.4" y="186.4">6</text>
<text x="39.3" y="191.5">1</text>
<text x="39.3" y="189">3</text>
<text x="39.3" y="186.4">5</text>
<text x="117.4" y="187.7">3</text>
<text x="119.3" y="190.1">G</text>
<text x="125" y="187.7">1</text>
<text x="117.4" y="192.8">4</text>
<text x="119.3" y="195.2">B</text>
<text x="35" y="199.9">1</text>
<text x="85" y="199.9">2</text>
<text x="135" y="199.9">3</text>
<text x="185" y="199.9">4</text>
<text x="235" y="199.9">5</text>
<text x="285" y="199.9">6</text>
</g>
<g font-size="1.3" fill="#0000c2">
<text x="15" y="15.6">Input</text>
<text x="20.9" y="15.6">SMA</text>
<text x="252.7" y="16.1">Output</text>
<text x="260.1" y="16.1">SMA</text>
<text x="15.2" y="59.8">Input</text>
<text x="21.1" y="59.8">BNC</text>
<text x="252.2" y="67.4">Output</text>
<text x="259.6" y="67.4">BNC</text>
<text x="14.5" y="152.8">RedPitaya</text>
<text x="25" y="152.8">Connection</text>
<text x="36.7" y="152.8">E2</text>
<text x="17.8" y="156.8">Protection</text>
<text x="28.7" y="156.8">must</text>
<text x="34.5" y="156.8">be</text>
<text x="37.9" y="156.8">provided</text>
<text x="47.1" y="156.8">for</text>
<text x="51" y="156.8">pin</text>
<text x="55" y="156.8">5V</text>
<text x="89.9" y="157.1">M3</text>
<text x="93.8" y="157.1">Holes</text>
<text x="136.4" y="160.6">I2C</text>
<text x="140.7" y="160.6">Screen</text>
<text x="88.8" y="174.6">Status</text>
<text x="95.9" y="174.6">Led</text>
</g>
<g font-size="1.3" fill="#008484">
<text x="66" y="17.1">MCU</text>
<text x="132.1" y="17.1">PGA_1</text>
<text x="212.1" y="17.1">BufferAmp1</text>
<text x="17.9" y="22.7">J2</text>
<text x="35.1" y="21.7">R34</text>
<text x="67.5" y="23.7">nReset</text>
<text x="88.4" y="23.7">LED_1_GREEN</text>
<text x="90.9" y="21.2">LED_1_RED</text>
<text x="133.5" y="23.7">AMP_A0</text>
<text x="133.5" y="19.9">AMP_IN</text>
<text x="148.7" y="21.2">AMP_OUT</text>
<text x="176.5" y="18.3">MUX_1</text>
<text x="178" y="21.2">MUX_S1A</text>
<text x="178" y="23.7">MUX_S2A</text>
<text x="191.7" y="22.5">MUX_OUT</text>
<text x="213.6" y="22.5">BUFFER_IN</text>
<text x="225.3" y="22.5">BUFFER_OUT</text>
<text x="278.1" y="20.2">J9</text>
<text x="34.3" y="28.8">D2</text>
<text x="34.5" y="26">100R</text>
<text x="42.2" y="25.8">C53</text>
<text x="89.8" y="26.3">LED_1_BLUE</text>
<text x="133.5" y="26.3">AMP_A1</text>
<text x="133.5" y="28.8">AMP_A2</text>
<text x="178" y="26.3">MUX_S3A</text>
<text x="178" y="28.8">MUX_S4A</text>
<text x="269.2" y="26.3">D6</text>
<text x="42.3" y="30.3">47pF</text>
<text x="42.4" y="34.1">GND</text>
<text x="88.4" y="33.9">LED_2_GREEN</text>
<text x="90.9" y="31.3">LED_2_RED</text>
<text x="178" y="32.6">MUX_EN</text>
<text x="17.9" y="40.5">J3</text>
<text x="24.6" y="37.9">GND</text>
<text x="35.1" y="39.5">R33</text>
<text x="67.5" y="41.5">SWD_CLK</text>
<text x="89.8" y="36.4">LED_2_BLUE</text>
<text x="92.7" y="41.5">MUX1_A0</text>
<text x="178" y="36.4">MUX_A0</text>
<text x="178" y="39">MUX_A1</text>
<text x="212.1" y="41.2">BufferAmp2</text>
<text x="273.8" y="38.7">GND</text>
<text x="34.3" y="46.6">D3</text>
<text x="35" y="43.8">100R</text>
<text x="42.2" y="46.1">C50</text>
<text x="67.5" y="44">SWD_IO</text>
<text x="92.6" y="46.6">MUX1_EN</text>
<text x="92.7" y="44">MUX1_A1</text>
<text x="132.1" y="43.7">PGA_2</text>
<text x="133.5" y="46.6">AMP_IN</text>
<text x="148.7" y="47.9">AMP_OUT</text>
<text x="176.5" y="42.5">MUX_2</text>
<text x="178" y="45.3">MUX_S1A</text>
<text x="178" y="47.9">MUX_S2A</text>
<text x="191.7" y="46.6">MUX_OUT</text>
<text x="213.6" y="46.6">BUFFER_IN</text>
<text x="225.3" y="46.6">BUFFER_OUT</text>
<text x="269.2" y="47.9">D7</text>
<text x="278.1" y="43.1">J4</text>
<text x="41.8" y="50.1">47pF</text>
<text x="92.7" y="50.4">MUX2_A0</text>
<text x="92.7" y="52.9">MUX2_A1</text>
<text x="133.5" y="50.4">AMP_A0</text>
<text x="133.5" y="52.9">AMP_A1</text>
<text x="178" y="50.4">MUX_S3A</text>
<text x="178" y="52.9">MUX_S4A</text>
<text x="24.6" y="55.7">GND</text>
<text x="42.4" y="54.5">GND</text>
<text x="67.5" y="59.3">UART_TX</text>
<text x="92.6" y="55.5">MUX2_EN</text>
<text x="92.7" y="59.3">MUX3_A0</text>
<text x="133.5" y="55.5">AMP_A2</text>
<text x="178" y="56.7">MUX_EN</text>
<text x="15.5" y="64.7">J10</text>
<text x="33.9" y="63.6">R31</text>
<text x="67.5" y="61.8">UART_RX</text>
<text x="92.6" y="64.4">MUX3_EN</text>
<text x="92.7" y="61.8">MUX3_A1</text>
<text x="178" y="60.6">MUX_A0</text>
<text x="178" y="63.1">MUX_A1</text>
<text x="212.1" y="65.3">BufferAmp3</text>
<text x="274.1" y="60.6">GND</text>
<text x="33" y="70.7">D4</text>
<text x="33.5" y="68.2">100R</text>
<text x="41" y="68.9">C54</text>
<text x="92.7" y="68.2">MUX4_A0</text>
<text x="92.7" y="70.7">MUX4_A1</text>
<text x="132.1" y="70.4">PGA_3</text>
<text x="176.5" y="66.6">MUX_3</text>
<text x="178" y="69.4">MUX_S1A</text>
<text x="178" y="72">MUX_S2A</text>
<text x="191.7" y="70.7">MUX_OUT</text>
<text x="213.6" y="70.7">BUFFER_IN</text>
<text x="225.3" y="70.7">BUFFER_OUT</text>
<text x="40.5" y="73">47pF</text>
<text x="41.1" y="77.3">GND</text>
<text x="92.6" y="73.3">MUX4_EN</text>
<text x="93.1" y="77.1">PGA1_A0</text>
<text x="133.5" y="77.1">AMP_A0</text>
<text x="133.5" y="73.3">AMP_IN</text>
<text x="148.7" y="74.5">AMP_OUT</text>
<text x="178" y="74.5">MUX_S3A</text>
<text x="178" y="77.1">MUX_S4A</text>
<text x="278.1" y="73.5">J8</text>
<text x="15.5" y="83.7">J12</text>
<text x="19" y="81.9">GND</text>
<text x="33.9" y="82.7">R32</text>
<text x="93.1" y="79.6">PGA1_A1</text>
<text x="93.1" y="82.1">PGA1_A2</text>
<text x="133.5" y="79.6">AMP_A1</text>
<text x="133.5" y="82.1">AMP_A2</text>
<text x="178" y="80.9">MUX_EN</text>
<text x="268" y="79.6">D8</text>
<text x="33" y="89.8">D5</text>
<text x="33.5" y="87">100R</text>
<text x="41" y="88">C55</text>
<text x="93.1" y="87.2">PGA2_A0</text>
<text x="93.1" y="89.8">PGA2_A1</text>
<text x="178" y="84.7">MUX_A0</text>
<text x="178" y="87.2">MUX_A1</text>
<text x="212.1" y="89.5">BufferAmp</text>
<text x="222.9" y="89.5">4</text>
<text x="40.5" y="92">47pF</text>
<text x="93.1" y="92.3">PGA2_A2</text>
<text x="176.5" y="90.7">MUX_4</text>
<text x="178" y="93.6">MUX_S1A</text>
<text x="191.7" y="94.8">MUX_OUT</text>
<text x="213.6" y="94.8">BUFFER_IN</text>
<text x="225.3" y="94.8">BUFFER_OUT</text>
<text x="274.1" y="92.3">GND</text>
<text x="19" y="100.9">GND</text>
<text x="41.1" y="96.4">GND</text>
<text x="93.1" y="96.1">PGA3_A0</text>
<text x="93.1" y="98.7">PGA3_A1</text>
<text x="93.1" y="101.2">PGA3_A2</text>
<text x="132.1" y="97.1">PGA_4</text>
<text x="133.5" y="99.9">AMP_IN</text>
<text x="148.7" y="101.2">AMP_OUT</text>
<text x="178" y="96.1">MUX_S2A</text>
<text x="178" y="98.7">MUX_S3A</text>
<text x="178" y="101.2">MUX_S4A</text>
<text x="278.1" y="98.9">J5</text>
<text x="93.1" y="105">PGA4_A0</text>
<text x="93.1" y="107.5">PGA4_A1</text>
<text x="133.5" y="103.7">AMP_A0</text>
<text x="133.5" y="106.3">AMP_A1</text>
<text x="178" y="105">MUX_EN</text>
<text x="268" y="105">D9</text>
<text x="15.2" y="112.3">alimentation</text>
<text x="93.1" y="110.1">PGA4_A2</text>
<text x="133.5" y="108.8">AMP_A2</text>
<text x="178" y="108.8">MUX_A0</text>
<text x="178" y="111.4">MUX_A1</text>
<text x="212.1" y="109.8">SummingAOp</text>
<text x="213.6" y="113.9">SUM_IN_0</text>
<text x="228.5" y="113.9">SUM_OUT</text>
<text x="213.6" y="116.4">SUM_IN_1</text>
<text x="272.8" y="116.7">GND</text>
<text x="212.1" y="123.7">SubstractorAOp</text>
<text x="278.1" y="121.8">J6</text>
<text x="213.6" y="127.9">SUB_IN_0</text>
<text x="213.6" y="130.4">SUB_IN_1</text>
<text x="228.7" y="127.9">SUB_OUT</text>
<text x="268" y="127.9">D10</text>
<text x="273.3" y="140.3">GND</text>
<text x="278.1" y="144.7">J7</text>
<text x="268" y="150.7">D11</text>
<text x="33.8" y="158.9">J11</text>
<text x="97.8" y="160.9">H1</text>
<text x="105.4" y="160.9">H2</text>
<text x="113" y="160.9">H3</text>
<text x="120.7" y="160.9">H4</text>
<text x="273.3" y="162.2">GND</text>
<text x="47.7" y="172.6">GND</text>
<text x="93.2" y="171">GND</text>
<text x="100.8" y="171">GND</text>
<text x="108.5" y="171">GND</text>
<text x="116.1" y="171">GND</text>
<text x="137.3" y="171.6">+3.3V</text>
<text x="148.6" y="172.8">J13</text>
<text x="22.1" y="178.7">GND</text>
<text x="69.9" y="179.9">TP20</text>
<text x="80.3" y="176.4">+5V</text>
<text x="120.3" y="179.2">D1</text>
<text x="103" y="181.7">R44</text>
<text x="107.7" y="181.7">470R</text>
<text x="125.8" y="183">+3.3V</text>
<text x="44.5" y="188.3">TP19</text>
<text x="51.5" y="190.1">JP1</text>
<text x="54.6" y="187">F1</text>
<text x="66" y="188.8">D13</text>
<text x="74.7" y="191.4">220uF</text>
<text x="75.7" y="186.8">C57</text>
<text x="81.7" y="191.4">16V</text>
<text x="103.2" y="191.9">R48</text>
<text x="103.2" y="186.8">R47</text>
<text x="108.2" y="191.9">660R</text>
<text x="108.2" y="186.8">470R</text>
<text x="145.3" y="188.8">GND</text>
<text x="65" y="196.2">GND</text>
<text x="75.2" y="196.2">GND</text>
</g>
<g font-size="1.3">
<text x="43.2" y="22.5">Input_1</text>
<text x="56.9" y="22.5">nReset</text>
<text x="106.7" y="20">Leds_Red_1</text>
<text x="106.7" y="22.5">Leds_Green_1</text>
<text x="121.2" y="22.5">PGA1_A0</text>
<text x="122.4" y="18.7">Input_1</text>
<text x="240" y="21.2">Output_1</text>
<text x="253" y="20">Output_1</text>
<text x="106.7" y="25.1">Leds_Blue_1</text>
<text x="121.2" y="27.6">PGA1_A2</text>
<text x="121.2" y="25.1">PGA1_A1</text>
<text x="106.7" y="32.7">Leds_Green_2</text>
<text x="106.7" y="30.1">Leds_Red_2</text>
<text x="106.7" y="35.2">Leds_Blue_2</text>
<text x="165.1" y="31.4">MUX1_EN</text>
<text x="165.3" y="35.2">MUX1_A0</text>
<text x="43.2" y="40.3">Input_2</text>
<text x="54.8" y="40.3">SWD_CLK</text>
<text x="106.7" y="40.3">MUX1_A0</text>
<text x="165.3" y="37.8">MUX1_A1</text>
<text x="56.5" y="42.8">SWD_IO</text>
<text x="106.7" y="45.4">MUX1_EN</text>
<text x="106.7" y="42.8">MUX1_A1</text>
<text x="122.4" y="45.4">Input_2</text>
<text x="240" y="45.4">Output_2</text>
<text x="253" y="42.8">Output_2</text>
<text x="106.7" y="49.2">MUX2_A0</text>
<text x="106.7" y="51.7">MUX2_A1</text>
<text x="121.2" y="51.7">PGA2_A1</text>
<text x="121.2" y="49.2">PGA2_A0</text>
<text x="55.5" y="58.1">UART_TX</text>
<text x="106.7" y="54.3">MUX2_EN</text>
<text x="106.7" y="58.1">MUX3_A0</text>
<text x="121.2" y="54.3">PGA2_A2</text>
<text x="165.1" y="55.5">MUX2_EN</text>
<text x="165.3" y="59.3">MUX2_A0</text>
<text x="43.2" y="64.4">Input_3</text>
<text x="55.2" y="60.6">UART_RX</text>
<text x="106.7" y="63.2">MUX3_EN</text>
<text x="106.7" y="60.6">MUX3_A1</text>
<text x="165.3" y="61.9">MUX2_A1</text>
<text x="106.7" y="67">MUX4_A0</text>
<text x="106.7" y="69.5">MUX4_A1</text>
<text x="240" y="69.5">Output_3</text>
<text x="106.7" y="75.9">PGA1_A0</text>
<text x="106.7" y="72">MUX4_EN</text>
<text x="121.1" y="72">Input_3</text>
<text x="121.2" y="75.9">PGA3_A0</text>
<text x="253" y="73.3">Output_3</text>
<text x="43.2" y="83.5">Input_4</text>
<text x="106.7" y="80.9">PGA1_A2</text>
<text x="106.7" y="78.4">PGA1_A1</text>
<text x="121.2" y="80.9">PGA3_A2</text>
<text x="121.2" y="78.4">PGA3_A1</text>
<text x="165.1" y="79.7">MUX3_EN</text>
<text x="165.3" y="83.5">MUX3_A0</text>
<text x="106.7" y="88.6">PGA2_A1</text>
<text x="106.7" y="86">PGA2_A0</text>
<text x="165.3" y="86">MUX3_A1</text>
<text x="106.7" y="91.1">PGA2_A2</text>
<text x="106.7" y="94.9">PGA3_A0</text>
<text x="240" y="93.6">Output_4</text>
<text x="106.7" y="97.4">PGA3_A1</text>
<text x="106.7" y="100">PGA3_A2</text>
<text x="121.1" y="98.7">Input_4</text>
<text x="253" y="98.7">Output_4</text>
<text x="106.7" y="106.3">PGA4_A1</text>
<text x="106.7" y="103.8">PGA4_A0</text>
<text x="121.2" y="102.5">PGA4_A0</text>
<text x="121.2" y="105.1">PGA4_A1</text>
<text x="121.2" y="107.6">PGA4_A2</text>
<text x="165.1" y="103.8">MUX4_EN</text>
<text x="165.3" y="107.6">MUX4_A0</text>
<text x="106.7" y="108.9">PGA4_A2</text>
<text x="165.3" y="110.1">MUX4_A1</text>
<text x="240" y="112.7">Sum_Out</text>
<text x="253.2" y="121.6">Sum_Out</text>
<text x="240" y="126.7">Sub_Out</text>
<text x="253.7" y="144.4">Sub_Out</text>
<text x="140.8" y="174.9">I2C_SDA</text>
<text x="140.8" y="177.5">I2C_SCL</text>
<text x="14.9" y="183.8">UART_TX</text>
<text x="15" y="181.3">I2C_SDA</text>
<text x="45.7" y="183.8">UART_RX</text>
<text x="45.7" y="181.3">I2C_SCL</text>
<text x="90.2" y="182.5">Leds_Red_2</text>
<text x="90.2" y="187.6">Leds_Green_2</text>
<text x="90.2" y="192.7">Leds_Blue_2</text>
</g>
<g font-size="1.3" fill="#848400">
<text x="15.2" y="138.2">File:</text>
<text x="20.5" y="138.2">alimentation.kicad_sch</text>
</g>
</svg>
